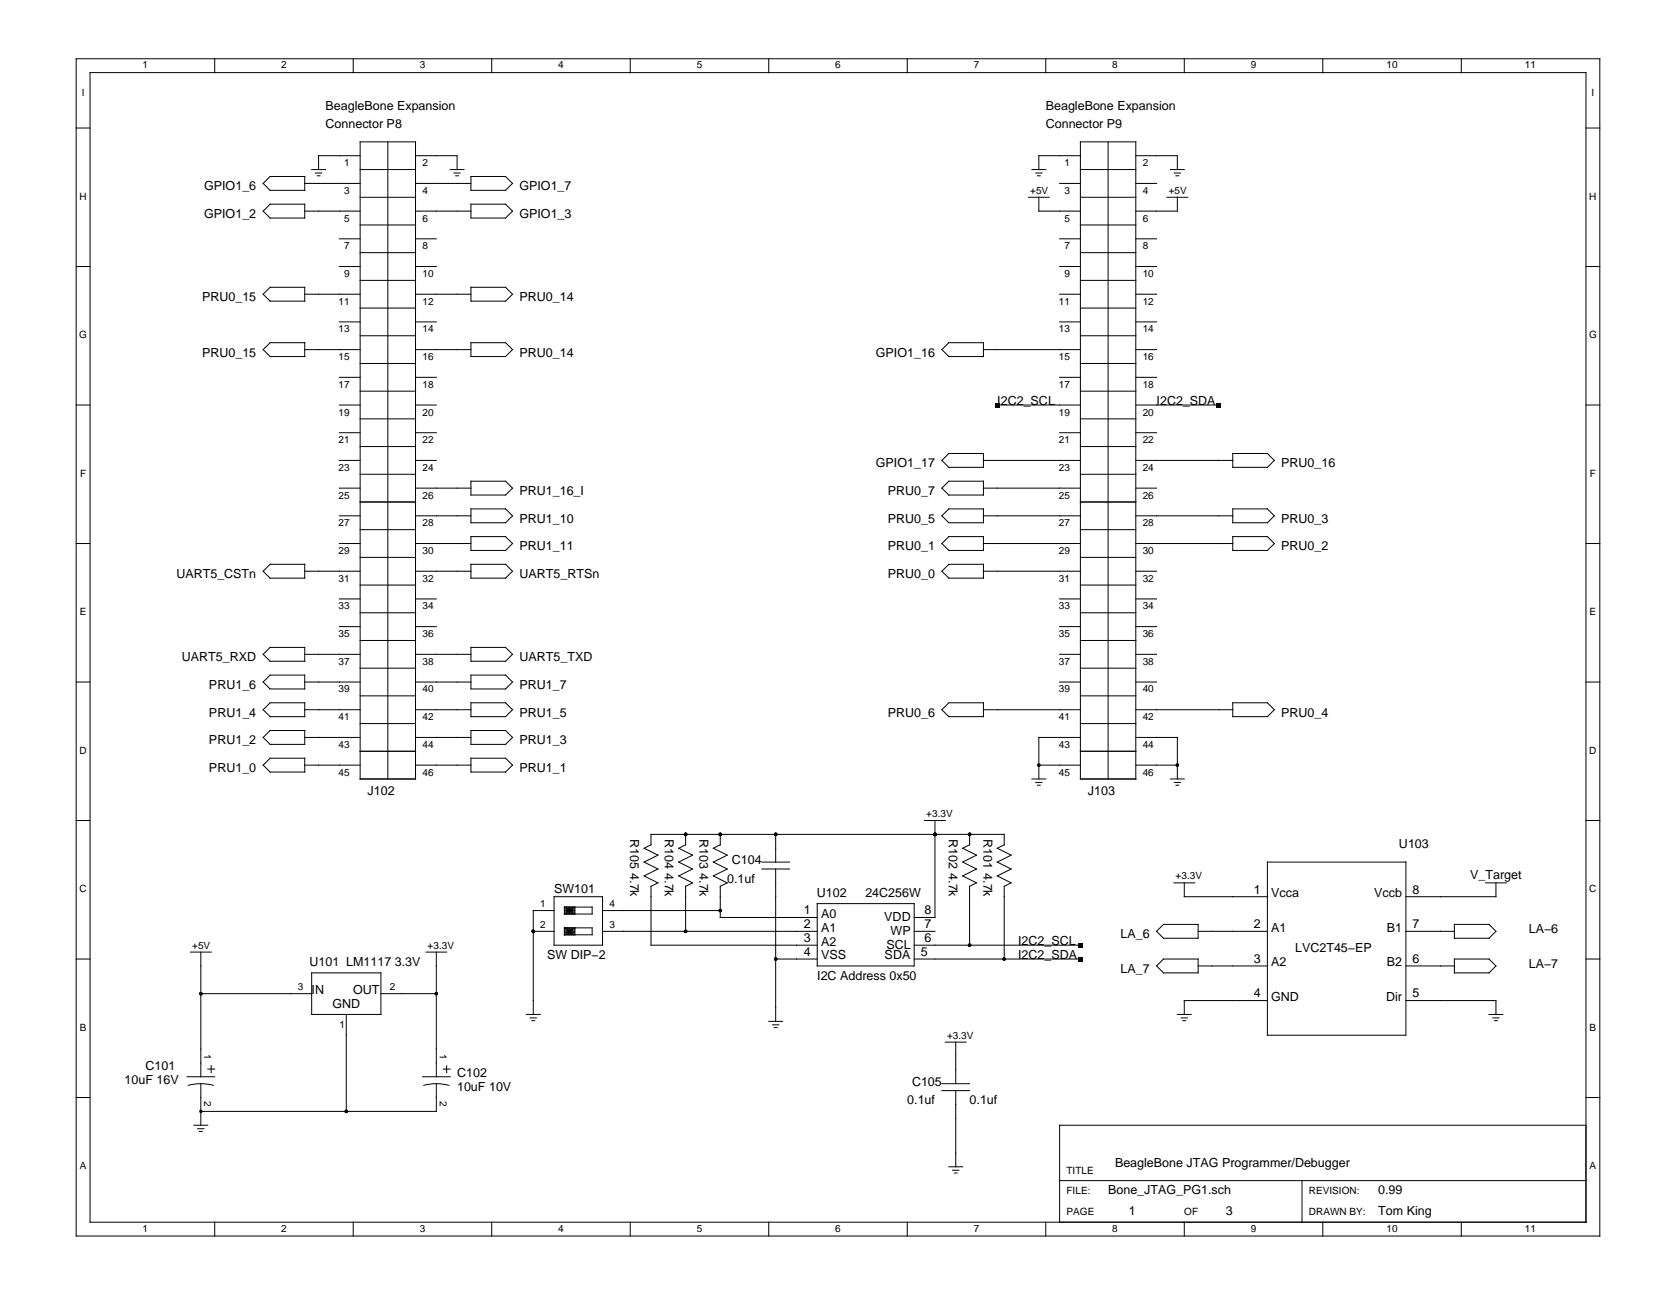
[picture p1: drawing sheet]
<svg xmlns="http://www.w3.org/2000/svg" width="279mm" height="216mm" viewBox="0 0 279 216" stroke-linecap="round" stroke-linejoin="round" font-family="sans-serif">
<g fill="none" stroke="#000" stroke-width=".17">
<path d="M12.7 9.8h254v196.3h-254zM15 12.1h249.4v191.7h-249.4zM35.8 9.8v2.3M58.9 9.8v2.3M82 9.8v2.3M105.1 9.8v2.3M128.2 9.8v2.3M151.2 9.8v2.3M174.3 9.8v2.3M197.4 9.8v2.3M220.5 9.8v2.3M243.6 9.8v2.3"/>
<path d="M12.7 21.3h2.3M45 29.4h5.8v2.3h-5.8l-1.1-1.1zM45 34h5.8v2.4h-5.8l-1.1-1.2zM50.8 35.2h9.2M50.8 30.6h9.2M52 28.3h2.3M52.6 28.8h1M52.9 29.3h.4M56.6 39.8h3.4M60 32.9h9.3M60 23.7h9.3v106.2h-9.3zM60 37.5h9.3"/>
<path d="M60 28.3h9.3M60 26h-6.9v2.3M64.7 23.7v106.2M69.3 39.8h3.4M69.3 35.2h9.2M69.3 30.6h9.2M69.3 26h6.9v2.3M75 28.3h2.4M75.7 28.8h1M76 29.3h.4M78.5 29.4h5.8l1.1 1.2-1.1 1.1h-5.8zM78.5 34h5.8l1.1 1.2-1.1 1.2h-5.8z"/>
<path d="M171.5 32.9h3.4M172 28.3h2.3M172.7 28.8h1M173 29.3h.4M173.2 32.9v2.3h6.9M176.6 39.8h3.5M176.6 30.6h3.5M180.1 26h-6.9v2.3M180.1 32.9h9.2M180.1 23.7h9.2v106.2h-9.2zM180.1 37.5h9.2M180.1 28.3h9.2"/>
<path d="M184.7 23.7v106.2M189.3 39.8h3.5M189.3 30.6h3.5M189.3 26h7v2.3M194.5 32.9h3.5M195.1 28.3h2.3M195.8 28.8h1M196 29.3h.5M196.3 32.9v2.3h-7M264.4 21.3h2.3M12.7 44.4h2.3M43.9 58.3l1.1-1.2h5.8v2.3h-5.8z"/>
<path d="M45 47.9h5.8v2.3h-5.8l-1.1-1.1zM50.8 58.3h9.2M50.8 49.1h9.2M56.6 44.4h3.4M56.6 53.7h3.4M60 56h9.3M60 46.7h9.3M60 42.1h9.3M60 51.4h9.3M69.3 44.4h3.4M69.3 58.3h9.2M69.3 53.7h3.4"/>
<path d="M69.3 49.1h9.2M78.5 47.9h5.8l1.1 1.2-1.1 1.1h-5.8zM78.5 57.1h5.8l1.1 1.2-1.1 1.1h-5.8zM158.2 57.1h5.7v2.3h-5.7l-1.2-1.1zM163.9 58.3h16.2M176.6 44.4h3.5M176.6 53.7h3.5M176.6 49.1h3.5M180.1 56h9.2M180.1 46.7h9.2M180.1 42.1h9.2M180.1 51.4h9.2"/>
<path d="M189.3 44.4h3.5M189.3 58.3h3.5M189.3 53.7h3.5M189.3 49.1h3.5M264.4 44.4h2.3M12.7 67.5h2.3M56.6 67.5h3.4M56.6 76.8h3.4M56.6 72.1h3.4M56.6 62.9h3.4M60 74.5h9.3M60 79.1h9.3"/>
<path d="M60 69.8h9.3M60 60.6h9.3M60 65.2h9.3M69.3 67.5h3.4M69.3 76.8h3.4M69.3 72.1h3.4M69.3 62.9h3.4M158.2 75.6h5.7v2.3h-5.7l-1.2-1.1zM163.9 76.8h16.2M166.3 67.5h13.8M176.6 72.1h3.5M176.6 62.9h3.5"/>
<path d="M180.1 74.5h9.2M180.1 79.1h9.2M180.1 69.8h9.2M180.1 60.6h9.2M180.1 65.2h9.2M189.3 67.5h13.9M189.3 76.8h16.2M189.3 72.1h3.5M189.3 62.9h3.5M205.5 75.6h5.8l1.1 1.2-1.1 1.1h-5.8zM264.4 67.5h2.3M12.7 90.6h2.3"/>
<path d="M45 94.1h5.8v2.3h-5.8l-1.1-1.2zM50.8 95.2h9.2M56.6 90.6h3.4M56.6 99.9h3.4M56.6 86h3.4M56.6 81.4h3.4M60 97.5h9.3M60 92.9h9.3M60 83.7h9.3M60 88.3h9.3M69.3 90.6h9.2M69.3 99.9h3.4"/>
<path d="M69.3 95.2h9.2M69.3 86h9.2M69.3 81.4h9.2M78.5 80.2h5.8l1.1 1.2-1.1 1.1h-5.8zM78.5 84.8h5.8l1.1 1.2-1.1 1.2h-5.8zM78.5 89.5h5.8l1.1 1.1-1.1 1.2h-5.8zM78.5 94.1h5.8l1.1 1.1-1.1 1.2h-5.8zM158.2 80.2h5.7v2.3h-5.7l-1.2-1.1zM158.2 84.8h5.7v2.4h-5.7l-1.2-1.2zM158.2 89.5h5.7v2.3h-5.7l-1.2-1.2zM158.2 94.1h5.7v2.3h-5.7l-1.2-1.2zM163.9 90.6h16.2"/>
<path d="M163.9 95.2h16.2M163.9 86h16.2M163.9 81.4h16.2M176.6 99.9h3.5M180.1 97.5h9.2M180.1 92.9h9.2M180.1 83.7h9.2M180.1 88.3h9.2M189.3 90.6h16.2M189.3 99.9h3.5M189.3 95.2h3.5M189.3 86h16.2"/>
<path d="M189.3 81.4h3.5M205.5 89.5h5.8l1.1 1.1-1.1 1.2h-5.8zM205.5 84.8h5.8l1.1 1.2-1.1 1.2h-5.8zM264.4 90.6h2.3M12.7 113.7h2.3M45 107.9h5.8v2.3h-5.8l-1.1-1.1zM45 112.6h5.8v2.3h-5.8l-1.1-1.2zM45 117.2h5.8v2.3h-5.8l-1.1-1.2zM50.8 113.7h9.2M50.8 118.3h9.2M50.8 109.1h9.2M56.6 104.5h3.4"/>
<path d="M60 116h9.3M60 111.4h9.3M60 102.2h9.3M60 106.8h9.3M69.3 113.7h9.2M69.3 118.3h9.2M69.3 109.1h9.2M69.3 104.5h3.4M78.5 107.9h5.8l1.1 1.2-1.1 1.1h-5.8zM78.5 112.6h5.8l1.1 1.1-1.1 1.2h-5.8zM78.5 117.2h5.8l1.1 1.1-1.1 1.2h-5.8zM158.2 117.2h5.7v2.3h-5.7l-1.2-1.2z"/>
<path d="M163.9 118.3h16.2M176.6 113.7h3.5M176.6 109.1h3.5M176.6 104.5h3.5M180.1 116h9.2M180.1 111.4h9.2M180.1 102.2h9.2M180.1 106.8h9.2M189.3 113.7h3.5M189.3 118.3h16.2M189.3 109.1h3.5M189.3 104.5h3.5"/>
<path d="M205.5 117.2h5.8l1.1 1.1-1.1 1.2h-5.8zM264.4 113.7h2.3M12.7 136.8h2.3M45 121.8h5.8v2.3h-5.8l-1.1-1.2zM45 126.4h5.8v2.3h-5.8l-1.1-1.1zM50.8 127.6h9.2M50.8 122.9h9.2M60 125.3h9.3M60 120.6h9.3M69.3 127.6h9.2M69.3 122.9h9.2M78.5 121.8h5.8l1.1 1.1-1.1 1.2h-5.8z"/>
<path d="M78.5 126.4h5.8l1.1 1.2-1.1 1.1h-5.8zM114.3 139.1v1.8M120.1 139.1v1.8M129.3 139.1v4.6M154.1 136.8h3.5M155.9 136.8v16.2h-3.5M161.6 139.1v1.8M172 129.9h2.3M172.7 130.4h1M173 130.9h.4M173.2 127.6h6.9M180.1 122.9h-6.9v7"/>
<path d="M180.1 125.3h9.2M180.1 120.6h9.2M189.3 127.6h7M189.3 122.9h7v7M195.1 129.9h2.3M195.8 130.4h1M196 130.9h.5M264.4 136.8h2.3M12.7 159.9h2.3M31.8 158.7h3.4M33.5 158.7v20.8M71 158.7h3.5"/>
<path d="M72.7 158.7v20.8M88.9 155.3h3.5M92.4 149.5h8v8.1h-8zM92.4 151.8h-3.5v17.3M94.1 155.3h1.7M94.1 151.8h1.7M94.1 155l1.7 .6M94.1 154.7l1.7 1.1v-1.1l-1.7 1.1M94.1 154.7h4.6v1.1h-4.6M94.1 151.2l1.7 1.2v-1.2l-1.7 1.2M94.1 151.2v1.2M94.1 154.7v1.1"/>
<path d="M94.1 151.2h4.6v1.2h-4.6M94.1 151.5l1.7 .6M94.4 154.7l1.1 1.1M94.4 151.2l1.1 1.2M94.7 154.7l.6 1.1M94.7 151.2l.6 1.2M95 151.2v1.2M95 154.7v1.1M95.3 154.7l-.6 1.1M95.3 151.2l-.6 1.2M95.5 154.7l-1.1 1.1M95.5 151.2l-1.1 1.2"/>
<path d="M95.8 155l-1.7 .6M95.8 151.5l-1.7 .6M100.4 155.3h35.8M100.4 151.8h19.7M108.5 140.8l-1.1 .6 2.3 1.2-2.3 1.1 2.3 1.2-2.3 1.1 2.3 1.2-1.2 .6v9.8h27.7M108.5 140.9v-1.8h58.9v1.8M114.3 140.8l-1.2 .6 2.4 1.2-2.4 1.1 2.4 1.2-2.4 1.1 2.4 1.2-1.2 .6v7.5M120.1 140.8l-1.2 .6 2.3 1.2-2.3 1.1 2.3 1.2-2.3 1.1 2.3 1.2-1.1 .6v5.2h16.1M127 144.9h4.6M127 143.7h4.6M129.3 159.9h6.9M129.3 144.9v25.4"/>
<path d="M136.2 150.7h16.2v10.3h-16.2zM152.4 159.9h27.7M152.4 157.6h27.7M152.4 155.3h3.5M161.6 140.8l-1.1 .6 2.3 1.2-2.3 1.1 2.3 1.2-2.3 1.1 2.3 1.2-1.2 .6v9.8M167.4 140.8l-1.1 .6 2.3 1.2-2.3 1.1 2.3 1.2-2.3 1.1 2.3 1.2-1.2 .6v12.1M192.8 155.3l1.2-1.2h5.7v2.3h-5.7zM194 159.9h5.7v2.3h-5.7l-1.2-1.2zM195.7 147.2h3.5M197.4 147.2v2.3h13.9M199.7 155.3h11.6M211.3 143.7h23.1v28.9h-23.1z"/>
<path d="M234.4 155.3h8.1M242.5 159.9h5.7l1.2 1.1-1.2 1.2h-5.7zM242.5 154.1h5.7l1.2 1.2-1.2 1.1h-5.7zM247.6 147.2h3.5M249.4 147.2v2.3h-15M264.4 159.9h2.3M31.2 179.5h4.6M33.5 165.7h18.5M34.6 178.2h1.2M35.2 177.7v1.1M52 162.2h11.5v6.9h-11.5zM57.7 169.1v16.2"/>
<path d="M63.5 165.7h9.2M70.4 179.5h4.6M73.9 178.2h1.1M74.5 177.7v1.1M87.7 169.1h2.4M88.4 169.7h1M88.7 170.2h.4M128.2 170.3h2.3M128.8 170.9h1M129.1 171.3h.4M157.6 173.7h3.5M159.3 173.7v7"/>
<path d="M196.3 169.1h2.3M196.9 169.7h1M197.2 170.2h.5M199.7 161h11.6M211.3 166.8h-13.9v2.3M234.4 161h8.1M234.4 166.8h15v2.3M248.2 169.1h2.3M248.9 169.7h1M249.2 170.2h.4M12.7 183h2.3M31.4 180.9a8.1 8.1 0 0 1 4.2 0"/>
<path d="M32.3 187.6h2.3M33 188.2h1M33.3 188.6h.4M33.5 180.7v6.9M70.6 180.9a8.1 8.1 0 0 1 4.2 0M72.7 180.7v4.6h-39.2M157 181.8h4.6M157 180.7h4.6M158.2 194.5h2.3M158.8 195.1h1M159.1 195.6h.5M159.3 181.8v12.7"/>
<path d="M176.6 196.8h87.8M217.1 196.8v7M264.4 187.6h-87.8v16.2M264.4 183h2.3M35.8 203.8v2.3M58.9 203.8v2.3M82 203.8v2.3M105.1 203.8v2.3M128.2 203.8v2.3M151.2 203.8v2.3M174.3 203.8v2.3M197.4 203.8v2.3"/>
<path d="M220.5 203.8v2.3M243.6 203.8v2.3"/>
</g>
<g fill="#000">
<path d="M165.9 67.2h.7v.7h-.7zM202.9 67.2h.6v.7h-.6zM179.8 157.2h.7v.7h-.7zM179.8 159.5h.7v.7h-.7z"/>
<circle cx="114.3" cy="139.1" r=".29"/>
<circle cx="120.1" cy="139.1" r=".29"/>
<circle cx="129.3" cy="139.1" r=".29"/>
<circle cx="155.9" cy="139.1" r=".29"/>
<circle cx="161.6" cy="139.1" r=".29"/>
<circle cx="173.2" cy="127.6" r=".29"/>
<circle cx="196.3" cy="127.6" r=".29"/>
<circle cx="88.9" cy="155.3" r=".29"/>
<circle cx="114.3" cy="155.3" r=".29"/>
<circle cx="120.1" cy="151.8" r=".29"/>
<circle cx="129.3" cy="159.9" r=".29"/>
<circle cx="161.6" cy="157.6" r=".29"/>
<circle cx="167.4" cy="159.9" r=".29"/>
<circle cx="33.5" cy="165.7" r=".29"/>
<circle cx="72.7" cy="165.7" r=".29"/>
<circle cx="33.5" cy="185.3" r=".29"/>
<circle cx="57.7" cy="185.3" r=".29"/>
</g>
<g font-size="2.1">
<text x="54.3" y="18.3">BeagleBone Expansion</text>
<text x="54.3" y="21.3">Connector P8</text>
<text x="174.3" y="18.3">BeagleBone Expansion</text>
<text x="174.3" y="21.3">Connector P9</text>
<text x="34" y="31.7">GPIO1_6</text>
<text x="86.6" y="31.7">GPIO1_7</text>
<text x="34" y="36.4">GPIO1_2</text>
<text x="86.6" y="36.4">GPIO1_3</text>
<text x="33.7" y="50.2">PRU0_15</text>
<text x="86.6" y="50.2">PRU0_14</text>
<text x="33.7" y="59.4">PRU0_15</text>
<text x="86.6" y="59.4">PRU0_14</text>
<text x="146" y="59.4">GPIO1_16</text>
<text x="166.3" y="67.5">I2C2_SCL</text>
<text x="192.8" y="67.5">I2C2_SDA</text>
<text x="146" y="77.9">GPIO1_17</text>
<text x="213.6" y="77.9">PRU0_16</text>
<text x="86.6" y="82.5">PRU1_16_I</text>
<text x="148" y="82.5">PRU0_7</text>
<text x="86.6" y="87.2">PRU1_10</text>
<text x="148" y="87.2">PRU0_5</text>
<text x="213.6" y="87.2">PRU0_3</text>
<text x="86.6" y="91.8">PRU1_11</text>
<text x="148" y="91.8">PRU0_1</text>
<text x="213.6" y="91.8">PRU0_2</text>
<text x="29.4" y="96.4">UART5_CSTn</text>
<text x="86.6" y="96.4">UART5_RTSn</text>
<text x="148" y="96.4">PRU0_0</text>
<text x="30.3" y="110.2">UART5_RXD</text>
<text x="86.6" y="110.2">UART5_TXD</text>
<text x="34.8" y="119.5">PRU1_4</text>
<text x="34.8" y="114.9">PRU1_6</text>
<text x="86.6" y="119.5">PRU1_5</text>
<text x="86.6" y="114.9">PRU1_7</text>
<text x="148" y="119.5">PRU0_6</text>
<text x="213.6" y="119.5">PRU0_4</text>
<text x="34.8" y="124.1">PRU1_2</text>
<text x="86.6" y="124.1">PRU1_3</text>
<text x="34.8" y="128.7">PRU1_0</text>
<text x="86.6" y="128.7">PRU1_1</text>
<text x="61.3" y="132.5">J102</text>
<text x="181.4" y="132.5">J103</text>
<text x="105.1" y="139.9" transform="rotate(90 105.1 139.9)">R105 4.7k</text>
<text x="110.8" y="139.9" transform="rotate(90 110.8 139.9)">R104 4.7k</text>
<text x="116.6" y="139.9" transform="rotate(90 116.6 139.9)">R103 4.7k</text>
<text x="158.2" y="139.9" transform="rotate(90 158.2 139.9)">R102 4.7k</text>
<text x="163.9" y="139.9" transform="rotate(90 163.9 139.9)">R101 4.7k</text>
<text x="233.2" y="141.4">U103</text>
<text x="92.4" y="148.9">SW101</text>
<text x="121.2" y="147.2">0.1uf</text>
<text x="122" y="144.1">C104</text>
<text x="136.2" y="149.5">U102</text>
<text x="144.3" y="149.5">24C256W</text>
<text x="209" y="149">1</text>
<text x="211.9" y="149.6">Vcca</text>
<text x="229.1" y="149.6">Vccb</text>
<text x="235.5" y="149">8</text>
<text x="245.1" y="146.6">V_Target</text>
<text x="134" y="152.4">1</text>
<text x="134" y="154.8">2</text>
<text x="136.9" y="153">A0</text>
<text x="136.9" y="155.3">A1</text>
<text x="147.4" y="153.5">VDD</text>
<text x="148.5" y="155.8">WP</text>
<text x="154.1" y="152.4">8</text>
<text x="154.1" y="154.7">7</text>
<text x="209" y="154.8">2</text>
<text x="211.9" y="155.3">A1</text>
<text x="231.2" y="155.3">B1</text>
<text x="235.5" y="154.8">7</text>
<text x="254.8" y="155.6">LA−6</text>
<text x="51.6" y="161">U101 LM1117</text>
<text x="65.8" y="161">3.3V</text>
<text x="91.2" y="159.9">SW DIP−2</text>
<text x="134" y="157.1">3</text>
<text x="134" y="159.4">4</text>
<text x="136.9" y="157.6">A2</text>
<text x="136.9" y="159.9">VSS</text>
<text x="147.5" y="159.9">SDA</text>
<text x="147.8" y="158.2">SCL</text>
<text x="153.5" y="159.4">5</text>
<text x="154.1" y="157">6</text>
<text x="169.7" y="157.6">I2C2_SCL</text>
<text x="169.7" y="159.9">I2C2_SDA</text>
<text x="186.8" y="156.4">LA_6</text>
<text x="209" y="160.5">3</text>
<text x="211.9" y="161.1">A2</text>
<text x="215.9" y="158.7">LVC2T45−EP</text>
<text x="231.2" y="161.1">B2</text>
<text x="235.5" y="160.5">6</text>
<text x="254.8" y="161.4">LA−7</text>
<text x="52" y="165.7">IN</text>
<text x="55.4" y="168">GND</text>
<text x="58.9" y="165.7">OUT</text>
<text x="136.2" y="163.4">I2C Address 0x50</text>
<text x="186.8" y="162.2">LA_7</text>
<text x="209" y="166.3">4</text>
<text x="211.9" y="166.9">GND</text>
<text x="231.1" y="166.9">Dir</text>
<text x="235.5" y="166.3">5</text>
<text x="24.2" y="178.4">C101</text>
<text x="76.2" y="179.5">C102</text>
<text x="20.8" y="180.7">10uF 16V</text>
<text x="76.2" y="181.8">10uF 10V</text>
<text x="151.2" y="184.1">0.1uf</text>
<text x="152" y="181">C105</text>
<text x="161.6" y="184.1">0.1uf</text>
<text x="185.9" y="194.5">BeagleBone JTAG Programmer/Debugger</text>
<text x="184.7" y="199.1">Bone_JTAG_PG1.sch</text>
<text x="188.2" y="202.6">1</text>
<text x="204.4" y="202.6">3</text>
<text x="229.8" y="199.1">0.99</text>
<text x="229.8" y="202.6">Tom King</text>
</g>
<g font-size="1.7">
<text x="23.8" y="11.4">1</text>
<text x="46.9" y="11.4">2</text>
<text x="70" y="11.4">3</text>
<text x="93.1" y="11.4">4</text>
<text x="116.1" y="11.4">5</text>
<text x="139.2" y="11.4">6</text>
<text x="162.3" y="11.4">7</text>
<text x="185.4" y="11.4">8</text>
<text x="208.5" y="11.4">9</text>
<text x="231.1" y="11.4">10</text>
<text x="254.2" y="11.4">11</text>
<text x="13.6" y="16">I</text>
<text x="265.3" y="16">I</text>
<text x="57.4" y="27.7">1</text>
<text x="70.4" y="27.7">2</text>
<text x="177.5" y="27.7">1</text>
<text x="190.5" y="27.7">2</text>
<text x="13.3" y="33.3">H</text>
<text x="57.4" y="32.3">3</text>
<text x="70.4" y="32.3">4</text>
<text x="171.7" y="32.3">+5V</text>
<text x="177.5" y="32.3">3</text>
<text x="190.5" y="32.3">4</text>
<text x="194.8" y="32.3">+5V</text>
<text x="264.9" y="33.3">H</text>
<text x="57.4" y="41.6">7</text>
<text x="57.4" y="37">5</text>
<text x="70.4" y="41.6">8</text>
<text x="70.4" y="37">6</text>
<text x="177.5" y="41.6">7</text>
<text x="177.5" y="37">5</text>
<text x="190.5" y="41.6">8</text>
<text x="190.5" y="37">6</text>
<text x="57.4" y="46.2">9</text>
<text x="70.4" y="46.2">10</text>
<text x="177.5" y="46.2">9</text>
<text x="190.5" y="46.2">10</text>
<text x="56.5" y="50.8">11</text>
<text x="70.4" y="50.8">12</text>
<text x="176.5" y="50.8">11</text>
<text x="190.5" y="50.8">12</text>
<text x="13.2" y="56.4">G</text>
<text x="56.5" y="55.4">13</text>
<text x="70.4" y="55.4">14</text>
<text x="176.5" y="55.4">13</text>
<text x="190.5" y="55.4">14</text>
<text x="264.9" y="56.4">G</text>
<text x="56.5" y="64.7">17</text>
<text x="56.5" y="60">15</text>
<text x="70.4" y="64.7">18</text>
<text x="70.4" y="60">16</text>
<text x="176.5" y="64.7">17</text>
<text x="176.5" y="60">15</text>
<text x="190.5" y="64.7">18</text>
<text x="190.5" y="60">16</text>
<text x="56.5" y="69.3">19</text>
<text x="70.4" y="69.3">20</text>
<text x="176.5" y="69.3">19</text>
<text x="190.5" y="69.3">20</text>
<text x="56.5" y="73.9">21</text>
<text x="70.4" y="73.9">22</text>
<text x="176.5" y="73.9">21</text>
<text x="190.5" y="73.9">22</text>
<text x="13.3" y="79.5">F</text>
<text x="56.5" y="83.1">25</text>
<text x="56.5" y="78.5">23</text>
<text x="70.4" y="83.1">26</text>
<text x="70.4" y="78.5">24</text>
<text x="176.5" y="83.1">25</text>
<text x="176.5" y="78.5">23</text>
<text x="190.5" y="83.1">26</text>
<text x="190.5" y="78.5">24</text>
<text x="265" y="79.5">F</text>
<text x="56.5" y="87.8">27</text>
<text x="70.4" y="87.8">28</text>
<text x="176.5" y="87.8">27</text>
<text x="190.5" y="87.8">28</text>
<text x="56.5" y="92.4">29</text>
<text x="70.4" y="92.4">30</text>
<text x="176.5" y="92.4">29</text>
<text x="190.5" y="92.4">30</text>
<text x="56.5" y="101.6">33</text>
<text x="56.5" y="97">31</text>
<text x="70.4" y="101.6">34</text>
<text x="70.4" y="97">32</text>
<text x="176.5" y="101.6">33</text>
<text x="176.5" y="97">31</text>
<text x="190.5" y="101.6">34</text>
<text x="190.5" y="97">32</text>
<text x="13.3" y="102.6">E</text>
<text x="56.5" y="106.2">35</text>
<text x="70.4" y="106.2">36</text>
<text x="176.5" y="106.2">35</text>
<text x="190.5" y="106.2">36</text>
<text x="265" y="102.6">E</text>
<text x="56.5" y="110.8">37</text>
<text x="70.4" y="110.8">38</text>
<text x="176.5" y="110.8">37</text>
<text x="190.5" y="110.8">38</text>
<text x="56.5" y="115.5">39</text>
<text x="70.4" y="115.5">40</text>
<text x="176.5" y="115.5">39</text>
<text x="190.5" y="115.5">40</text>
<text x="13.3" y="125.7">D</text>
<text x="56.5" y="124.7">43</text>
<text x="56.5" y="120.1">41</text>
<text x="70.4" y="124.7">44</text>
<text x="70.4" y="120.1">42</text>
<text x="176.5" y="124.7">43</text>
<text x="176.5" y="120.1">41</text>
<text x="190.5" y="124.7">44</text>
<text x="190.5" y="120.1">42</text>
<text x="264.9" y="125.7">D</text>
<text x="56.5" y="129.3">45</text>
<text x="70.4" y="129.3">46</text>
<text x="176.5" y="129.3">45</text>
<text x="190.5" y="129.3">46</text>
<text x="154.4" y="136.2">+3.3V</text>
<text x="13.3" y="148.8">C</text>
<text x="196" y="146.6">+3.3V</text>
<text x="264.9" y="148.8">C</text>
<text x="90.1" y="154.7">2</text>
<text x="90.1" y="151.2">1</text>
<text x="101.6" y="151.2">4</text>
<text x="101.6" y="154.7">3</text>
<text x="32" y="158.2">+5V</text>
<text x="71.3" y="158.2">+3.3V</text>
<text x="49.6" y="165.1">3</text>
<text x="65" y="165.1">2</text>
<text x="13.3" y="171.9">B</text>
<text x="56.6" y="171.4">1</text>
<text x="157.9" y="173.2">+3.3V</text>
<text x="265" y="171.9">B</text>
<text x="34.1" y="175.7" transform="rotate(90 34.1 175.7)">1</text>
<text x="73.3" y="175.7" transform="rotate(90 73.3 175.7)">1</text>
<text x="34.1" y="183.6" transform="rotate(90 34.1 183.6)">2</text>
<text x="73.3" y="183.6" transform="rotate(90 73.3 183.6)">2</text>
<text x="13.3" y="195">A</text>
<text x="177.8" y="195.7">TITLE</text>
<text x="265" y="195">A</text>
<text x="177.8" y="199.1">FILE:</text>
<text x="177.8" y="202.6">PAGE</text>
<text x="197.4" y="202.6">OF</text>
<text x="218.2" y="199.1">REVISION:</text>
<text x="218.2" y="202.6">DRAWN BY:</text>
<text x="23.8" y="205.3">1</text>
<text x="46.9" y="205.3">2</text>
<text x="70" y="205.3">3</text>
<text x="93.1" y="205.3">4</text>
<text x="116.1" y="205.3">5</text>
<text x="139.2" y="205.3">6</text>
<text x="162.3" y="205.3">7</text>
<text x="185.4" y="205.3">8</text>
<text x="208.5" y="205.3">9</text>
<text x="231.1" y="205.3">10</text>
<text x="254.2" y="205.3">11</text>
</g>
</svg>
